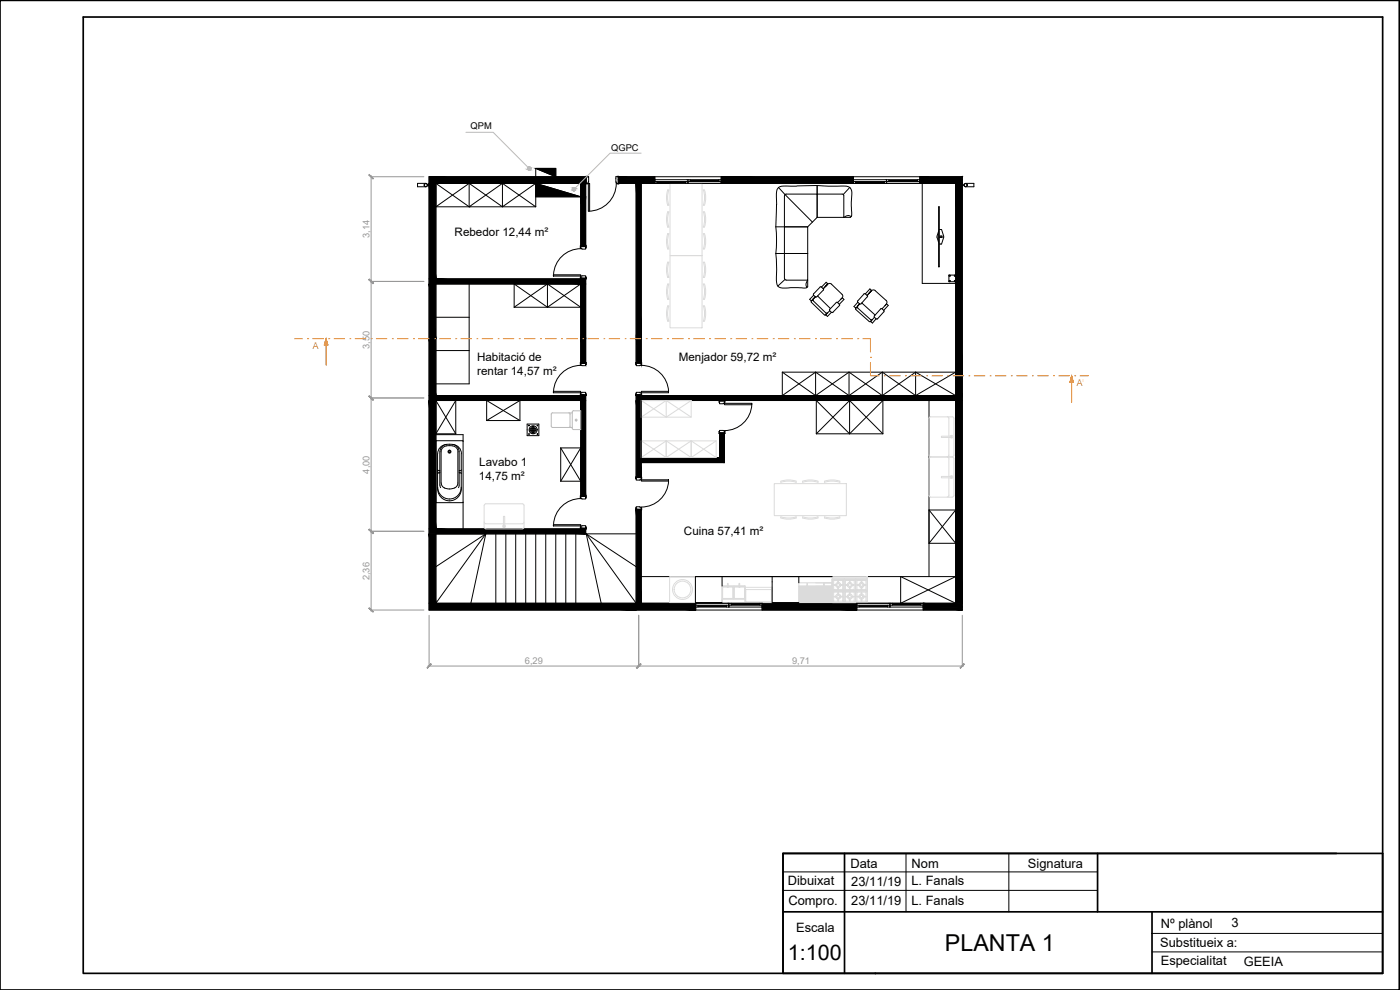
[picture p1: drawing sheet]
<svg xmlns="http://www.w3.org/2000/svg" width="420mm" height="297mm" viewBox="0 0 420 297" stroke-linecap="round" stroke-linejoin="round" font-family="sans-serif">
<path d="M0 .1h419.9v296.9h-419.9zM25 5.1h390v286.9h-390zM253.4 256.1v35.9M329.4 256.1v17.5M401.1 256.1h-166.1v35.9h180v-35.9h-180v35.9M235 273.6h180M345.7 273.6v18.4" fill="none" stroke="#000" stroke-width=".51"/>
<!-- layer: FINA -->
<path d="M271.9 256.1v17.5M302.8 256.1v17.5M235 261.6h94.4M235 267.2h94.4M345.6 280.1h69.4M345.7 285.6h69.3" fill="none" stroke="#000" stroke-width=".3"/>
<path d="M262.5 292h.3M262.7 291.9v.4" fill="none" stroke="#000" stroke-width=".3"/>
<!-- layer: CASA -->
<g fill="#000" stroke="#000" stroke-width=".3">
<path d="M160.8 55l13.5 4h-13.5zM160.8 50.5h6v2.5zM288.8 53v.9h-.9zM192.4 137.3h7.5z"/>
<path d="M128.8 55l2 28.7v-28.7zM128.8 55l2 28.7h-2z"/>
<path d="M174.3 55l1.5 4v-4zM174.3 55l1.5 4h-1.5z"/>
<path d="M174.3 59l1.5 14.8v-14.8zM174.3 59l1.5 14.8h-1.5z"/>
<path d="M128.8 53l47.1 2v-2zM128.8 53l47.1 2h-47.1z"/>
<path d="M190.9 55l1.5 46.6v-46.6zM190.9 55l1.5 46.6h-1.5z"/>
<path d="M185.5 53l11 .9v-.9zM185.5 53l11 .9h-11z"/>
<path d="M185.5 53.9l11 1.1v-1.1zM185.5 53.9l11 1.1h-11z"/>
<path d="M216.5 53l39.6 .9v-.9zM216.5 53l39.6 .9h-39.6z"/>
<path d="M216.5 53.9l39.6 1.1v-1.1zM216.5 53.9l39.6 1.1h-39.6z"/>
<path d="M276.1 53.9l10.7 1.1 1.1-1.1zM276.1 53.9l10.7 1.1h-10.7z"/>
<path d="M276.1 53l11.8 .9 .9-.9zM276.1 53l11.8 .9h-11.8z"/>
<path d="M287.9 53.9l.9 1.1v-1.1zM287.9 53.9l.9 1.1h-2z"/>
<path d="M286.8 55l2 57.8v-57.8zM286.8 55l2 57.8h-2z"/>
<path d="M174.3 73.8l1.5 .2v-.2zM174.3 73.8l1.5 .2h-1.5z"/>
<path d="M128.8 85.2l2 16.4v-16.4zM128.8 85.2l2 16.4h-2z"/>
<path d="M174.3 83.5l1.5 .2v-.2zM174.3 83.5l1.5 .2h-1.5z"/>
<path d="M128.8 83.7l47 1.5v-1.5zM128.8 83.7l47 1.5h-47z"/>
<path d="M174.3 85.2l1.5 16.4v-16.4zM174.3 85.2l1.5 16.4h-1.5z"/>
<path d="M128.8 101.6l2 17.1v-17.1zM128.8 101.6l2 17.1h-2z"/>
<path d="M174.3 118.5l1.5 .2v-.2zM174.3 118.5l1.5 .2h-1.5z"/>
<path d="M128.8 118.7l47 1.5v-1.5zM128.8 118.7l47 1.5h-47z"/>
<path d="M174.3 101.6l1.5 7.2v-7.2zM174.3 101.6l1.5 7.2h-1.5z"/>
<path d="M174.3 108.8l1.5 .2v-.2zM174.3 108.8l1.5 .2h-1.5z"/>
<path d="M190.9 118.5l1.5 .2v-.2zM190.9 118.5l1.5 .2h-1.5z"/>
<path d="M190.9 101.6l1.5 7.4v-7.4zM190.9 101.6l1.5 7.4h-1.5z"/>
<path d="M286.8 112.8l2 5.9v-5.9zM286.8 112.8l2 5.9h-2z"/>
<path d="M190.9 118.7l97.9 1.5v-1.5zM190.9 118.7l97.9 1.5h-97.9z"/>
<path d="M128.8 120.2l2 38.5v-38.5zM128.8 120.2l2 38.5h-2z"/>
<path d="M174.3 120.2l1.5 28.6v-28.6zM174.3 120.2l1.5 28.6h-1.5z"/>
<path d="M190.9 120.2l1.5 22.9v-22.9zM190.9 120.2l1.5 22.9h-1.5z"/>
<path d="M214.9 137.3h2.5zM214.9 137.3h2.5z"/>
<path d="M215.9 129.9l1.5 7.4v-7.4zM215.9 129.9l1.5 7.4h-1.5z"/>
<path d="M192.4 137.3l25 1.5v-1.5zM192.4 137.3l25 1.5h-25z"/>
<path d="M286.8 120.2l2 60.8v-60.8zM286.8 120.2l2 60.8h-2z"/>
<path d="M174.3 148.8l1.5 .2v-.2zM174.3 148.8l1.5 .2h-1.5z"/>
<path d="M174.3 158.5l1.5 .2v-.2zM174.3 158.5l1.5 .2h-1.5z"/>
<path d="M128.8 158.7l47 1.5v-1.5zM128.8 158.7l47 1.5h-47z"/>
<path d="M190.9 152.8l1.5 .2v-.2zM190.9 152.8l1.5 .2h-1.5z"/>
<path d="M190.9 153l1.5 28v-28zM190.9 153l1.5 28h-1.5z"/>
<path d="M190.9 143.1l1.5 .2v-.2zM190.9 143.1l1.5 .2h-1.5z"/>
<path d="M128.8 160.2l2 20.8v-20.8zM128.8 160.2l2 20.8h-2z"/>
<path d="M128.8 181l62.1 2v-2zM128.8 181l62.1 2h-62.1z"/>
<path d="M190.9 181l17.9 1.1v-1.1zM190.9 181l17.9 1.1h-17.9z"/>
<path d="M190.9 182.1l17.9 .9v-.9zM190.9 182.1l17.9 .9h-17.9z"/>
<path d="M228.7 181l28.4 1.1v-1.1zM228.7 181l28.4 1.1h-28.4z"/>
<path d="M228.7 182.1l28.4 .9v-.9zM228.7 182.1l28.4 .9h-28.4z"/>
<path d="M277.1 181l11.7 1.1v-1.1zM277.1 181l11.7 1.1h-11.7z"/>
<path d="M277.1 182.1l11.7 .9v-.9zM277.1 182.1l11.7 .9h-11.7z"/>
</g>
<!-- layer: VISTA -->
<path d="M130.8 55v28.7M175.8 53h-47v130h160v-130h-103.1M130.8 85.2v33.5M130.8 120.2v38.5M130.8 160.2v20.8h60.1M192.4 181h94.4" fill="none" stroke="#000" stroke-width=".3"/>
<!-- layer: CASA -->
<g fill="none" stroke="#000" stroke-width=".3">
<path d="M127.8 55h-2.5v1h2.5M128.3 55.5h.5M128.3 55.6h.5M130.8 55h43.5v4M130.8 55v7M130.8 55l10 7M140.8 55v7M140.8 55l-10 7M140.8 55l10 7M150.8 55v7M150.8 55l-10 7M150.8 55l10 7"/>
<path d="M160.8 50.5h6v2.5zM160.8 50.5v2.5M160.8 55v7M160.8 55l-10 7M160.8 59h13.5M160.8 55l13.5 4M185.7 55h5.2M192.4 55h94.4M196.5 53v.9M216.5 53v.9M256.1 53v.9M276.1 53v.9"/>
<path d="M276.8 55v30h10M286.8 55v63.7M288.8 55.5h.5M288.8 55.6h.5M288.8 53l-2 2M289.8 55h2.5v1h-2.5M130.8 62h30M140.8 62h.1M281.7 62h.2v18h-.2zM281.7 69.4l-.5 1.5 .5 1.8M281.9 70.9h.8v.3h-.8M281.9 68.9h.7l.6 2-.6 2.3h-.7"/>
<path d="M130.8 83.7v1.5M130.8 95.2h10M140.8 85.2v30h-10M154.3 85.2l10 7M154.3 85.2h20M154.3 85.2v7M164.3 85.2v7M164.3 85.2l-10 7M164.3 85.2l10 7h-20M174.3 85.2v23.8M174.3 85.2l-10 7M175.8 83.5v25.5"/>
<path d="M243.5 90.7l3.9 3.8M243.5 90.3v.4M243.6 90.2l-.1 .1M244 90.2h-.4M244.1 89.7v.6l3.7 3.6M244.1 89.7l.6-.6-.7 .7M244.2 88.1v.5M244.7 89.1l-1.2 1.2M244.7 89.1l-.5-.5-1.2 1.2 .5 .5M245.4 88.8l3.8 3.8M246.1 86.1l-1.9 2.1M246.5 86.1l.6 .5"/>
<path d="M246.6 86.1h-.5M247.1 86.6v.5l-2 1.9-.4 .1M247.9 94.5h-.5M247.9 85.8l-.8 .8M247.9 94.4l-.1 .1M247.9 93.9v.5M248.2 85.4l-1.1 1.2M248.2 85.4l-.3 .3M248.2 85.4l.2-.2-.8 .8M248.4 85.3a.78 .78 0 0 1 1.1 0l3.2 3a.78 .78 0 0 1 0 1.1l-.4 .5M248.4 93.9h-.5M248.5 85.2l-.6-.5-1.4 1.4"/>
<path d="M249 93.2l-1.2 1.3M249 93.2l.5 .5M249.5 93.7l-1.2 1.2-.5-.4M250 93.7h-.5M251.4 90.8h-.4l-2 2v.4M251.9 91.7l-2 2M251.9 91.3v.4M252.8 89.4l.5 .5-1.4 1.4-.5-.5 1.2-1.2M256.8 92.4l.1 .5 4 3.6 .4-.1M257.4 92.3l-.6 .1M257.4 92.4l3.9 3.5M257.4 90.7l.6 .5"/>
<path d="M257.4 90.7l-1.1 1.3 .5 .4M258 91.2l-.7 .8 .1 .4M258 91.2l-1.2 1.2M258 91.2l-.7 .7M258.6 90.9h.1M258.7 91l3.9 3.5M259.3 88.2l-1.9 2.1v.4M259.7 88.2h-.4M260.3 89.1l-1.9 2.1h-.4M260.3 88.6v.5M261 87.8l-.7 .9M261.4 87.4l-1.2 1.2-.5-.4"/>
<path d="M261.4 87.4l-.3 .3M261.4 96.4l-.1 .1M261.4 95.9v.5M261.6 87.2l-.5-.5-1.4 1.5M261.8 95.9l-.5 .6M261.9 95.9h-.6M262.4 95.2l.5 .5-1.1 1.2-.5-.4M262.4 95.2l-.6 .7M262.6 87.2l3.3 2.9a.88 .88 0 0 1 0 1.3M262.7 87.2a.78 .78 0 0 0-1.1 0l-.8 .8 .7-.8-.1 .2M263.4 95.6l-.4 .1M264.7 92.7l.5 .4"/>
<path d="M264.7 92.7h-.4l-1.9 2.1v.4M265.2 93.1l.1 .5M265.3 93.5l-1.9 2.2M265.9 91.4l-.3 .3M265.9 91.4l-1.2 1.3M266 91.2l.6 .4-1.4 1.5M286.8 82.5h-2v2h2M130.8 105.2h10M174.3 118.5v.2h-43.5v11.5M175.8 118.5v30.5M190.9 118.5v24.8M192.4 118.7h94.4"/>
<path d="M234.8 111.7h52l-12 7M234.8 111.7v7l10-7M234.8 111.7l10 7M244.8 118.7h.1M244.8 111.7v7M244.8 111.7l10 7M254.8 111.7v7M254.8 111.7l-10 7M254.8 111.7l10 7M264.8 111.7v7M264.8 111.7l10 7M264.8 111.7l-10 7"/>
<path d="M274.8 111.7v7M274.8 111.7l-10 7M274.8 111.7l12 7M130.8 132.4l.1 18.4 8.1-.1M130.8 130.2h6M130.8 130.4h8.2v28.3M130.8 130.2l6-10v10M130.8 132.4h8.2M131.3 136.1v10.7M132 135.5v10.1M133.8 133.4a2.73 2.73 0 0 0-2.4 2.7M134 133.3h.3a3 3 0 0 1 3.4 1.7l.1 10.5-.2 .8"/>
<path d="M134 133.3a2.18 2.18 0 0 0-2 2.2M135.8 133.8l-.3-.1a2.77 2.77 0 0 0-3.1 1.4v9.8M135.9 133.8l1.1 .6 .5 1.2M136 133.4a2.73 2.73 0 0 1 2.5 2.7M136.8 130.2l-6-10h43.5v28.8M137.4 135.6v9.3M138.4 136.1v10.6a3.5 3.5 0 0 1-3.5 3.6 3.5 3.5 0 0 1-3.5-3.6M146 126.2l10-6v6M146 126.2v-6l10 6M146 126.2h10M168.3 134.4l6 10h-6M168.3 134.4h6l-6 10"/>
<path d="M168.3 134.4v10M215.9 129.9v7.4h-23.5M217.4 129.9v8.9h-25M245 130.2h20M245 130.2v-10l10 10M255 130.2l10-10v10M255 120.2v10M255 120.2l-10 10M255 120.2l10 10M278.8 120.2v52.8M286.8 120.2v60.8l-16.5-8v8l16.5-8h-94.4M288.8 120.2h-96.4v23.1"/>
<path d="M131.4 141l.6 .3M131.4 146.2a3.5 3.5 0 0 0 3.5 3.5 3.5 3.5 0 0 0 3.5-3.5M132 141.7l-.6 .4M132 145.5l.2 .8M132.4 144.9a2.56 2.56 0 0 0 3.7 1.6l.9-.5 .4-1.1M137.8 141.7l.1 .2M137.9 141.9l.6 .2M137.9 141.2l-.1 .1M138.5 141l-.6 .2M174.3 158.7h-43.5v1.5h60.1M175.8 158.5v1.7M175.8 158.7h.1"/>
<path d="M190.9 152.8v30.2M192.4 152.8v28.2h-1.5l-15-20.8M278.8 153h8l-8 10h8zM145.8 160.2l-15 20.8M145.8 160.2l-4.5 20.8M145.8 160.2l-15 9.8M148.8 160.2v20.8M151.8 160.2v20.8M154.8 160.2v20.8M157.8 160.2v20.8M160.8 160.2v20.8M163.8 160.2v20.8"/>
<path d="M166.8 160.2v20.8M169.8 160.2v20.8M172.8 160.2v20.8M175.9 160.2l4.5 20.8M175.9 160.2l15 9.8M208.8 182.1v.9M228.7 182.1v.9M257.1 182.1v.9M277.1 182.1v.9"/>
<circle cx="127.8" cy="55.5" r=".45"/>
<circle cx="127.8" cy="55.5" r=".5"/>
<circle cx="289.8" cy="55.5" r=".5"/>
<circle cx="289.8" cy="55.5" r=".45"/>
<circle cx="285" cy="84.3" r=".21"/>
<circle cx="285" cy="82.7" r=".21"/>
<circle cx="286.6" cy="84.3" r=".22"/>
<circle cx="286.6" cy="82.7" r=".21"/>
<circle cx="134.9" cy="135.5" r=".44"/>
<circle cx="134.9" cy="135.5" r=".28"/>
</g>
<!-- layer: PORTES -->
<g fill="none" stroke="#000" stroke-width=".3">
<path d="M174.3 55v19.6l1.5 .1v-.7h-1.5M175.8 53h.9M175.9 55v-2h.8l-.2 2-.7 .2v-.2h.6M175.9 53l-.1-.1 .6 .1M176.5 55h-.7v19.4h.1v-.6h-.1M185 55a8.4 8.4 0 0 1-8.4 8.4M185.1 55h.6v.2h-.6zM185.1 55l-.3-.4v-1.6h.7v2M185.1 53h.6M190.9 55l-.1 54.4 .1-.6M192.4 55v54.6M174.3 73.8v.6"/>
<path d="M174.3 74.6a8.2 8.2 0 0 0-8.2 7.8M176.6 63.4v-8.4h.4v8.4M130.8 83.7h43.5v-.6l-.1 .6M130.8 85.2h43.5M166.1 82.5h8.2v.3h-8.2zM174.3 82.9l1.5-.2v.8h-1.5zM175.8 83.1h.1v.6h-.1zM166.1 117.4h8.2v.4h-8.2zM174.2 118.1l.1 .6zM174.3 117.9l1.5-.2v.8h-1.5zM174.3 109h1.5v.7l-1.5-.1M174.3 109.4l-.1-.6 .1 .8"/>
<path d="M174.3 109.6a8.2 8.2 0 0 0-8.2 7.8M175.8 118.1h.1v.6h-.1zM175.8 108.8h.1v.6h-.1zM190.8 118.1l.1 .6zM190.9 117.7l1.5 .2v.6h-1.5zM192.4 117.4h8.2v.4h-8.2zM192.4 118.1l.2 .6zM192.4 109h-1.5v.7l1.5-.1M192.4 108.8v.6M192.5 109.6a8.2 8.2 0 0 1 8.2 7.8M215.8 120.2h.1v.6h-.1zM215.8 129.5h.1v.6h-.1z"/>
<path d="M215.9 120.4h1.5v.6l-1.5 .1zM217.4 121h8.2v.4h-8.2zM217.4 120.2h.2v.6h-.2zM217.4 129.5h.2v.6h-.2v-.8l-1.5-.2v.8h1.5M225.6 121.4a8.2 8.2 0 0 1-8.2 7.8M166.1 157.4h8.2v.4h-8.2zM174.2 158.1l.1 .6zM174.3 157.9l1.5-.2v.8h-1.5zM174.3 149h1.5v.7l-1.5-.1M174.3 149.4l-.1-.6 .1 .8M174.3 149.6a8.2 8.2 0 0 0-8.2 7.8M175.8 158.1h.1v.6h-.1z"/>
<path d="M175.8 148.8h.1v.6h-.1zM190.8 143.1l.1 .6zM190.8 152.4l.1 .6zM190.9 143.3h1.5v.6l-1.5 .1zM192.4 144h8.2v.3h-8.2zM192.4 143.1l.2 .6zM192.4 152.4l.2 .6-.2-.8-1.5-.2v.8h1.5M200.7 144.3a8.2 8.2 0 0 1-8.2 7.8"/>
</g>
<!-- layer: MOBLES -->
<g fill="none" stroke="#dbdbdb" stroke-width=".3">
<path d="M200.3 57h.4M200.4 57l-.4 1.9 .4 2.7M200.7 57l-.3 1.9 .3 2.7h-.4M201.1 55h9.6v21.7h-9.6zM211.1 57h.3l.4 1.9-.4 2.7M211.1 57l.3 1.9-.3 2.7M200.3 63.6l.4-.1-.3 2 .3 2.6h-.4M200.3 70.1h.4M200.3 74.7h.4M200.3 78.7h.4M200.4 63.6l-.4 1.9 .4 2.6M200.4 70.1l-.4 2 .4 2.6"/>
<path d="M200.4 78.7l-.4 1.9 .4 2.6M200.7 70.1l-.3 2 .3 2.6M200.7 78.7l-.3 1.9 .3 2.6M201.1 76.7h9.6v21.7h-9.6zM211.1 70.1h.3l.4 2-.4 2.6M211.1 63.6h.3l.4 1.9-.2 2-.2 .6h-.3M211.1 74.7h.3M211.1 61.6h.3M211.1 78.7h.3M211.1 70.1l.3 2-.3 2.6M211.1 63.5l.3 2-.3 2.6M211.1 78.7l.3 1.9-.3 2.6"/>
<path d="M211.4 78.7l.4 1.9-.4 2.6M200.3 85.2h.4l-.3 2 .3 2.6h-.4M200.3 91.8h.4M200.3 96.4h.4M200.3 83.3h.4M200.4 85.2l-.4 2 .4 2.6M200.4 91.8l-.4 1.9 .4 2.7M200.7 91.8l-.3 1.9 .3 2.7M211.1 85.2h.3l.4 2-.2 2-.2 .6h-.3M211.1 91.8h.3M211.1 96.4h.3M211.1 83.3h.3"/>
<path d="M211.1 91.8l.3 1.9-.3 2.7M211.1 85.2l.3 2-.3 2.6M211.4 91.8l.4 1.9-.4 2.7M192.4 120.2l7.5 5 7.5-5M192.4 125.2l7.5-5 7.5 5M192.4 132.3l7.5 5v-5l-7.5 5zM192.4 132.3h7.5v5l7.5-5M192.4 137.3h22.5M199.9 132.3l7.5 5v-5M199.9 132.3h7.5v5l7.5-5M199.9 120.2v5M207.4 120.2v5h-15"/>
<path d="M207.4 120.2h-15v5M207.4 132.3l7.5 5v-5M207.4 132.3h7.5M232.4 145.1h21.6v9.6h-21.6zM234.3 144.4v.3M234.3 155.1v.3M234.4 155.1l2.6 .3 2-.3-.1 .3M234.4 144.4l2.6-.4 1.9 .4 .1 .3-2-.4-2.6 .4M234.4 155.4l2.6 .4 1.9-.4M240.9 144.4v.3M240.9 155.1v.3M240.9 155.1l2.6 .3 2-.3v.3"/>
<path d="M240.9 144.4l2.6-.4 2 .4v.3l-2-.4-2.6 .4M240.9 155.4l2.6 .4 2-.4M247.4 144.4l2.7-.4 1.9 .4v.3l-1.9-.4-2.6 .4zM247.4 155.4l.1-.3 2.6 .3 1.9-.3 .1 .3M247.5 155.4l2.6 .4 1.9-.4"/>
</g>
<!-- layer: CUINA -->
<g fill="none" stroke="#dbdbdb" stroke-width=".3">
<path d="M278.8 137.7v10.9l.5 .5M279.3 137.1h6.5l.5 .5M279.3 125.1h6.5l.4 .2 .1 11.3-.5 .4M279.3 137.1h6.5M279.3 137.1l-.5 .5M279.3 125l-.5 .5v11.1l.5 .4M282.5 130.9h3v.4h-3zM284.3 137.1l.5 .5M284.3 125l.5 .5v5.4M284.8 131.3v5.2l-.5 .5M284.8 137.7v5.2M285.2 130.8a.4 .4 0 0 1 .6-.1 .4 .4 0 0 1 0 .6 .4 .4 0 0 1-.6-.1"/>
<path d="M286.3 137.7l-.1 11.2-.4 .2-6.5 .1M145.3 151.7v6.5M145.3 158.2l.5 .5h11M145.3 156.6l.5 .5M145.8 157.2h5.3M151.1 157.6a.4 .4 0 0 0-.1 .6 .4 .4 0 0 0 .6 0 .4 .4 0 0 0-.1-.6M151.1 154.9h.4v3h-.4zM151.5 157.2h5.3M156.8 151.2h-11l-.5 .4M156.8 151.2l.5 .5v6.5l-.5 .5M157.3 156.6l-.5 .5M282.5 142.9h3v.5h-3z"/>
<path d="M284.8 143.4v5.2l-.5 .5M285.2 142.9a.4 .4 0 0 1 .6-.1 .4 .4 0 0 1 0 .6 .4 .4 0 0 1-.6-.1M201 173h7.7v7.8h-7.7zM216.8 175.8h.1M218.3 176.1l.3 .1zM218.3 175.8h-1.6v5v-1h6.9v1v-5h-1.6M218.3 175.9h-1.5v3.8h3.2v-3.8h-1.5M218.5 175.9l-.1 .2M218.5 175.9v-.9h-.2v1.1h.2M218.5 175.8h5.1M218.6 176.1h1.4v3.5h-3.1v-3.5l1.4 .1M221.7 176.1l.3 .1z"/>
<path d="M221.7 176.1h-1.4v3.5h3.1v-3.5l-1.4 .1M221.8 175.8h-5.1v5h6.9h-6.9M221.8 175.9l.1 .2M221.8 175.9v-.9h.2v1.1h-.2M221.8 175.9h-1.5v3.8h3.2v-3.8h-1.5M223.6 176.2h8.1v4.6h-8.1zM223.6 177.5h.2M223.8 176.9h7.7v3.7h-7.7zM231.7 176.2v1.3h-.2M239.7 174.9h10.1v5.9h-10.1zM239.7 175.9l.1 4.9M239.7 175.9l.1 4.8"/>
<path d="M240 175.9l.2 4.8M240.1 175.9l-.1 4.8M240.2 175.9v4.8l.1-4.8M240.5 175.9v4.8zM240.6 175.9v4.8l.1-4.8M241.1 175.9l-.1 4.8zM241.2 175.9v4.8l.1-4.8M241.5 175.9l-.1 4.8zM241.9 175.9v4.8v-4.8M242 175.9v4.8M242.1 175.9l-.1 4.8M242.1 175.9l.3-.1-.2 .1"/>
<path d="M242.1 175.9h.1M242.2 175.8l.1-.8-.1 .8M242.2 175.9v4.8M242.3 175.9l-.1 4.8M242.4 175.9l.1 4.8M242.5 175.9l-.1 4.8h1.2M242.7 175.9v4.8v-4.8M242.8 175.9v4.8M242.9 175.9l-.1 4.8M243 175.9v4.8l.1-4.8M243.2 175.9l.1 4.8M243.3 175.9l-.1 4.8h1.4"/>
<path d="M243.4 175.9v4.8l.1-4.8M243.6 175.9v4.8M243.7 175.9l-.1 4.8M243.8 175.9v4.8l.1-4.8M244.2 175.9v4.8l.1-4.8M244.5 175.9l-.1 4.8zM244.6 175.9v4.8M244.8 175.9h5l-.1 4.8M244.8 174.9h5h-2.5M245 175.9l.1 4.8zM245.2 175.9l.1 4.8zM245.4 175.9l.1 4.8h-.6"/>
<path d="M245.5 175.9l-.1 4.8M245.6 175.9v4.8l.1-4.8M245.8 175.9l.1 4.8M245.9 175.9v4.8M246 175.9v4.8l.1-4.8M246.3 175.9v4.8h-1.4M246.3 175.9l-.1 4.8M246.4 175.9v4.8l.1-4.8M246.6 175.9l.1 4.8M246.7 175.9v4.8M246.8 175.9v4.8l.1-4.8M247.2 175.9l.1 4.8"/>
<path d="M247.3 175.9l-.2-.1 .3 .1M247.3 175.8l-.1-.8h.2v.8M247.3 175.9v4.8M247.3 175.9h.1M247.4 175.9l.1 4.8M247.5 175.9v4.8M247.6 175.9l.1 4.8zM247.8 175.9l.1 4.8h-1.2M247.9 175.9l-.1 4.8M248 175.9l.1 4.8zM248.2 175.9l.1 4.8zM248.5 175.9v4.8v-4.8"/>
<path d="M248.8 175.9l.1 4.8zM249 175.9v4.8l.1-4.8M249.2 175.9v4.8l.1-4.8M249.4 175.9l.1 4.8M249.5 175.9l-.1 4.8M249.8 173h10.5v7.8h-10.5zM249.8 177.3h3.5v3.5h-3.5zM249.8 173.8h3.5v3.5h-3.5zM249.8 174.9v1h-10.1M249.8 177.3l.4 .4M250.2 177.7h2.7v2.7h-2.7zM250.2 178.9h1v.2l-1-.1"/>
<path d="M250.2 174.2h2.7v2.7h-2.7zM250.2 175.4h1v.2l-1-.1M250.8 179.1l.2 .4 .5 .3M250.8 175.6l.2 .5 .5 .2M251.1 179.1l.4 .4M251.1 175.6l.4 .4M251.5 178.2l-.5 .2-.2 .5M251.5 174.7l-.5 .3-.2 .4M251.5 178.5l-.4 .4M251.5 175l-.4 .4M251.5 177.7l-.1 1h.2v-1M251.5 176.9l-.1-1h.2v1"/>
<path d="M251.5 174.2l-.1 1h.2v-1M251.7 178.5l.3 .4M251.7 175l.3 .4M251.7 178.2l.4 .2 .2 .5M251.7 174.7l.4 .3 .2 .4M252 179.1l-.3 .4M252 175.6l-.3 .4M252.3 179.1l-.2 .4-.4 .3M252.3 175.6l-.2 .5-.4 .2M252.9 177.7l.4-.4h-3.5v3.5l.4-.4M252.9 178.9h-1v.2l1-.1M252.9 174.2l.4-.4h-3.5v3.5l.4-.4"/>
<path d="M252.9 175.4h-1v.2l1-.1M252.9 176.9l.4 .4M253.3 177.3h-3.5v3.5h3.5M253.3 173.8h-3.5v3.5h3.5M253.3 177.3h3.5v3.5l.4-.4M253.3 177.3h3.5v3.5h-3.5zM253.3 173.8h3.5v3.5h-3.5zM253.3 177.3h7M253.3 173.8h3.5M253.3 173.8l.4 .4M253.3 177.3l.4 .4M253.7 177.7h2.7v2.7h-2.7z"/>
<path d="M253.7 178.9h1v.2l-1-.1M253.7 174.2h2.7v2.7h-2.7zM253.7 175.4h1v.2l-1-.1M254.3 179.1l.2 .4 .4 .3M254.3 175.6l.2 .5 .4 .2M254.6 179.1l.3 .4M254.6 175.6l.3 .4M254.9 178.2l-.4 .2-.2 .5M254.9 174.7l-.4 .3-.2 .4M254.9 178.5l-.3 .4M254.9 175l-.3 .4M255 177.7l-.1 1h.2v-1"/>
<path d="M255 176.9l-.1-1h.2v1M255 174.2l-.1 1h.2v-1M255.1 178.5l.4 .4M255.1 175l.4 .4M255.1 178.2l.5 .2 .2 .5M255.1 174.7l.5 .3 .2 .4M255.5 179.1l-.4 .4M255.5 175.6l-.4 .4M255.8 179.1l-.2 .4-.5 .3M255.8 175.6l-.2 .5-.5 .2M256.4 177.7l.4-.4h-3.5v3.5l.4-.4M256.4 178.9h-1v.2l1-.1"/>
<path d="M256.4 174.2l.4-.4h-3.5v3.5l.4-.4M256.4 175.4h-1v.2l1-.1M256.4 176.9l.8 .8M256.8 177.3h3.5v3.5h-3.5zM256.8 173.8h3.5v3.5M256.8 173.8h3.5v3.5h-3.5zM256.8 173.8l.4 .4M257.2 178.9h1v.2l-1-.1M257.2 174.2h2.7v2.7h-2.7zM257.2 175.4h1v.2l-1-.1M257.8 179.1l.2 .4 .5 .3M257.8 175.6l.2 .5 .5 .2"/>
<path d="M258.1 179.1l.4 .4M258.1 175.6l.4 .4M258.5 178.2l-.5 .2-.2 .5M258.5 174.7l-.5 .3-.2 .4M258.5 178.5l-.4 .4M258.5 175l-.4 .4M258.5 177.7l-.1 1h.3v-1M258.5 176.9l-.1-1h.3v1M258.5 174.2l-.1 1h.3v-1M258.6 178.5l.4 .4M258.6 175l.4 .4M258.6 178.2l.5 .2 .2 .5"/>
<path d="M258.6 174.7l.5 .3 .2 .4M259 179.1l-.4 .4M259 175.6l-.4 .4M259.3 179.1l-.2 .4-.5 .3M259.3 175.6l-.2 .5-.5 .2M259.9 177.7h-2.7v2.7M259.9 178.9h-1v.2l1-.1M259.9 174.2l.4-.4h-3.5v3.5l.4-.4M259.9 175.4h-1v.2l1-.1M259.9 177.7v2.7M259.9 176.9l.4 .4M260.3 173v.8h-10.5l.4 .4"/>
<path d="M260.3 177.3l-.4 .4M239.8 180.7h2.2M239.8 180.7h9.9M240.9 180.7l-.1-4.8v4.8h1.4M241.7 180.7l-.1-4.8v4.8h1.2M244.1 180.7v-4.8v4.8h.5M244.6 180.7v-4.8h.3v4.8M245.9 180.7h1.2v-4.8l-.1 4.8M247.3 180.7h1.4v-4.8l-.1 4.8M247.5 180.7h2.2M251.5 180.4l-.1-1h.2v1M252.9 180.4l.4 .4"/>
<path d="M253.3 180.8h3.5M255 180.4l-.1-1h.2v1M256.4 180.4l.4 .4M257.2 180.4h2.7M258.5 180.4l-.1-1h.3v1M259.9 180.8h.4M259.9 180.4l.4 .4M260.3 180.4v.4"/>
<circle cx="204.8" cy="176.9" r="2.52"/>
<circle cx="204.8" cy="176.9" r="2.98"/>
</g>
<!-- layer: 0 -->
<g fill="none" stroke="#000" stroke-width=".3">
<path d="M196.5 53.9h20v1.1h-20zM196.5 54.5h20M197.2 54.8h8.6M197.2 54.7h8.6M197.2 54.5v.5M205.8 54.5v.5M206.5 53.9v1.1M207.1 54.1h8.6M207.1 54.2h8.6M207.1 53.9v.6M215.7 53.9v.6M233.6 56.2a4.7 4.7 0 0 0-.6 3.9l-.2 8"/>
<path d="M233.6 56.2l10.2 10.5M235.9 58.2h9.3v7M235.9 58.2l-.4 .5-.1 9.4h7l2.8-2.9M245.2 55.7l-8.9 .1a3.9 3.9 0 0 0-2.7 .4M245.2 55.7l7.2 .1a3 3 0 0 1 3 .9l.3 .9-.2 3.1 .1 3.8a.43 .43 0 0 1-.3 .4 .43 .43 0 0 1-.5-.2h-.5l-1.1 .5h2l.3-.3M245.2 55.7v2.5M252.7 58.2h-7.5v7M252.8 58.2l.4 .5v6.5h-8M255 56.2l-1.9 2.2M256.1 53.9h20v1.1h-20zM256.1 54.5h20M256.8 54.8h8.6"/>
<path d="M256.8 54.7h8.6M256.8 54.5v.5M265.4 54.5v.5M266.1 53.9v1.1M266.8 54.1h8.6M266.8 54.2h8.6M266.8 53.9v.6M275.4 53.9v.6M232.8 76.1l.3 4.8-.1 3.2a1.93 1.93 0 0 0 2.4 2.3h6.3a.48 .48 0 0 0 .4-.3 .48 .48 0 0 0-.2-.6l.5-1.4v1.9l-.3 .3M232.8 68.1l.2 3.3-.2 4.7M232.8 76.1h2.6M232.8 68.1h2.6"/>
<path d="M235.4 68.1h7v8h-7zM242.4 76.1h-7v7.5M242.4 76.1v8h-6.5M235.5 83.5l.4 .5M235.5 83.9l-2.1 1.9M158.2 127.2h3.5v3.5h-3.5zM159 128.8h2M159 129.2h2M159 129h2M159.2 128.6h1.6M159.2 129.4h1.6M159.3 128.4h1.3"/>
<path d="M159.3 129.6h1.3M159.6 128.2h.8M159.6 129.8h.8M159.7 128h.6M159.7 130h.6M216.7 173v2.8M231.7 173v7.8h8M239.7 173v1.9M249.8 173h-41.1v7.8h8M208.8 181h19.9v1.1h-19.9zM208.8 181.6h19.9M209.5 181.9h8.6"/>
<path d="M209.5 181.8h8.6M209.5 181.6v.5M218.1 181.6v.5M218.7 181v1.1M219.5 181.2h8.5M219.5 181.4h8.5M219.5 181.3h8.5M219.5 181v.6M228 181v.6M257.1 181h20v1.1h-20zM257.1 181.6h20M257.8 181.9h8.6"/>
<path d="M257.8 181.8h8.6M257.8 181.6v.5M266.4 181.6v.5M267.1 181v1.1M267.8 181.2h8.6M267.8 181.4h8.6M267.8 181.3h8.6M267.8 181v.6M276.4 181v.6"/>
<circle cx="158.7" cy="127.7" r=".11"/>
<circle cx="158.7" cy="130.2" r=".11"/>
<circle cx="160" cy="129" r="1.21"/>
<circle cx="161.3" cy="127.7" r=".11"/>
<circle cx="161.3" cy="130.2" r=".11"/>
</g>
<!-- layer: SANITARIS -->
<g fill="none" stroke="#bababa" stroke-width=".3">
<path d="M170.7 123.9l.4 .4M171.1 124.3v3.6M171.1 127.9l-.4 .4M171.7 123.9h-5.9l-.4 .4v3.6l.2 .3 6.1 .1M172.1 123.2l-.4 .4 .1 5.1 .3 .2h2.2v-5.6h-2.2"/>
<circle cx="172.9" cy="126" r=".28"/>
</g>
<g fill="none" stroke="#ff7f00" stroke-width=".3">
<path d="M88.5 101.6h2.2M92.3 101.6h.1M93.9 101.6h3.2M97.9 103.5v6.1M97.9 101.6l.5 1.9h-1.1zM98.7 101.6h.1M100.2 101.6h3.2M105 101.6h.1M106.6 101.6h3.2M111.4 101.6h.1M112.9 101.6h3.2M117.7 101.6h.1"/>
<path d="M119.3 101.6h3.2M124.1 101.6h.1M125.6 101.6h3.2M130.4 101.6h.1M132 101.6h3.2M136.8 101.6h.1M138.3 101.6h3.2M143.1 101.6h.1M144.7 101.6h3.2M149.5 101.6h.1M151 101.6h3.2M155.8 101.6h.1"/>
<path d="M157.4 101.6h3.2M162.2 101.6h.1M163.7 101.6h3.2M168.5 101.6h.1M170.1 101.6h3.2M174.9 101.6h.1M176.4 101.6h3.2M181.2 101.6h.1M182.8 101.6h3.2M187.6 101.6h.1M189.1 101.6h3.2M193.9 101.6h.1"/>
<path d="M195.5 101.6h3.2M200.3 101.6h.1M201.8 101.6h3.2M206.6 101.6h.1M208.2 101.6h3.2M213 101.6h.1M214.5 101.6h3.2M219.3 101.6h.1M220.9 101.6h3.2M225.7 101.6h.1M227.2 101.6h3.2M232 101.6h.1"/>
<path d="M233.6 101.6h3.2M238.4 101.6h.1M239.9 101.6h3.2M244.7 101.6h.1M246.3 101.6h3.2M251.1 101.6h.1M252.6 101.6h3.2M257.4 101.6h.1M259 101.6h2.2v4M261.2 107.2h.1M261.2 108.8v4h2.6M265.4 112.8h.1"/>
<path d="M267 112.8h3.2M271.7 112.8h.1M273.3 112.8h3.2M278.1 112.8h.1M279.7 112.8h3.2M284.4 112.8h.1M286 112.8h3.2M290.8 112.8h.1M292.4 112.8h3.2M297.1 112.8h.1M298.7 112.8h3.2M303.5 112.8h.1"/>
<path d="M305.1 112.8h3.2M309.8 112.8h.1M311.4 112.8h3.2M316.2 112.8h.1M317.8 112.8h3.2M321.6 114.7v6.1M321.6 112.8l.5 1.9h-1zM322.5 112.8h.1M324.1 112.8h2.6"/>
</g>
<!-- layer: COTES -->
<path d="M111.4 52.6v130.8M111.4 53h15.8M111.4 84.4h15.8M111.4 119.4h15.8M111.4 159.4h15.8M111.4 183h15.8M128.4 199.8h160.8M128.8 184.6v15.2M191.7 184.6v15.2M288.8 184.6v15.2" fill="none" stroke="#989898" stroke-width=".3"/>
<!-- layer: 0 -->
<g fill="#989898" stroke="#989898" stroke-width=".3">
<path d="M110.7 182.5l1.4 1-1.3-1.1zM110.7 182.5l1.4 1-.2 .2z"/>
<path d="M110.7 158.9l1.2 1.2 .2-.1zM110.7 158.9l.1-.1 1.3 1.2z"/>
<path d="M110.8 158.8l-.1 .1 1.4 1.1zM110.7 158.9l1.4 1.1-.2 .1z"/>
<path d="M110.7 118.9l1.2 1.2 .2-.1zM110.7 118.9l.1-.1 1.3 1.2z"/>
<path d="M110.8 118.8l-.1 .1 1.4 1.1zM110.7 118.9l1.4 1.1-.2 .1z"/>
<path d="M110.7 83.9l1.2 1.2 .2-.2zM110.7 83.9l.1-.1 1.3 1.1z"/>
<path d="M110.8 83.8l-.1 .1 1.4 1zM110.7 83.9l1.4 1-.2 .2z"/>
<path d="M110.7 52.5l1.2 1.2 .2-.1zM110.7 52.5l.1-.1 1.3 1.2z"/>
<path d="M129.3 199.2l-1 1.3 1.2-1.2zM129.3 199.2l-1 1.3-.2-.2z"/>
<path d="M191 200.3l.1 .2 1.1-1.3zM192.2 199.2l.2 .1-1.3 1.2z"/>
<path d="M192.2 199.2l-1.1 1.3 1.3-1.2zM191 200.3l1.2-1.1-1.1 1.3z"/>
<path d="M288.1 200.3l.1 .2 1.1-1.3zM289.3 199.2l.1 .1-1.2 1.2z"/>
</g>
<g fill="#ff7f00" stroke="#ff7f00" stroke-width=".3">
<path d="M97.9 101.6l.5 1.9h-1.1z"/>
<path d="M321.6 112.8l.5 1.9h-1z"/>
</g>
<!-- layer: Fletxes -->
<g fill="none" stroke="#bababa" stroke-width=".3">
<path d="M139.8 39.7h8.2l10.8 10.9M192.4 46h-9.3l-10.8 10.8"/>
<circle cx="158.9" cy="50.6" r=".45"/>
<circle cx="172.2" cy="56.8" r=".47"/>
</g>
<g fill="#bababa" stroke="#bababa" stroke-width=".3">
<path d="M158.8 50.1h.2zM158.7 50.1h.3z"/>
<path d="M158.7 50.1l.3 .1zM158.6 50.2h.4z"/>
<path d="M158.6 50.2h.5zM158.6 50.2h.5z"/>
<path d="M158.6 50.2l.6 .1zM158.6 50.2l.6 .1z"/>
<path d="M158.5 50.3h.7zM158.5 50.3h.7z"/>
<path d="M158.5 50.3l.8 .1zM158.5 50.3l.8 .1z"/>
<path d="M158.4 50.4l.9 .1zM158.4 50.4l.9 .1z"/>
<path d="M158.4 50.5l.9 .1zM158.4 50.5l.9 .1z"/>
<path d="M158.4 50.6l.9 .1zM158.4 50.6l.9 .1z"/>
<path d="M158.4 50.7h.9zM158.4 50.7h.9z"/>
<path d="M158.4 50.7h.9zM158.4 50.7l.8 .1z"/>
<path d="M158.5 50.8h.7zM158.5 50.8l.7 .1z"/>
<path d="M158.5 50.9h.7zM158.5 50.9l.6 .1z"/>
<path d="M158.6 51h.5zM158.6 51h.4z"/>
<path d="M158.6 51h.4zM158.6 51h.4z"/>
<path d="M158.7 51h.3zM158.7 51h.2z"/>
<path d="M172.2 56.3l.2 .1zM172.1 56.4h.3z"/>
<path d="M172.1 56.4h.4zM172 56.4h.5z"/>
<path d="M172 56.4l.5 .1zM172 56.4l.5 .1z"/>
<path d="M172 56.5h.6zM172 56.5h.6z"/>
<path d="M171.9 56.5h.7zM171.9 56.5h.7z"/>
<path d="M171.9 56.5l.8 .1zM171.9 56.5l.8 .1z"/>
<path d="M171.8 56.6l.9 .1zM171.8 56.6l.9 .1z"/>
<path d="M171.8 56.7l.9 .1zM171.8 56.7l.9 .1z"/>
<path d="M171.8 56.8h.9zM171.8 56.8l.9 .1z"/>
<path d="M171.8 56.9l.9 .1zM171.8 56.9l.9 .1z"/>
<path d="M171.8 57h.9zM171.8 57l.8 .1z"/>
<path d="M171.9 57.1h.7zM171.9 57.1h.7z"/>
<path d="M171.9 57.1h.7zM171.9 57.1l.6 .1z"/>
<path d="M172 57.2h.5zM172 57.2h.5z"/>
<path d="M172 57.2h.5zM172 57.2l.4 .1z"/>
<path d="M172.1 57.3h.3zM172.1 57.3h.2z"/>
</g>
<text font-size="7" x="283.6" y="285.4">PLANTA 1</text>
<text font-size="6.4" x="236.5" y="287.9">1:100</text>
<g font-size="3.9">
<text x="255.2" y="260.3">Data</text>
<text x="273.6" y="260.3">Nom</text>
<text x="308.5" y="260.3">Signatura</text>
<text x="236.4" y="265.7">Dibuixat</text>
<text x="255.5" y="265.8">23/11/19</text>
<text x="273.5" y="265.5">L. Fanals</text>
<text x="236.6" y="271.5">Compro.</text>
<text x="255.5" y="271.6">23/11/19</text>
<text x="273.5" y="271.7">L. Fanals</text>
<text x="238.9" y="279.6">Escala</text>
<text x="348.4" y="278.3">Nº plànol</text>
<text x="369.6" y="278.2">3</text>
<text x="348.2" y="284.1">Substitueix a:</text>
<text x="348.4" y="289.7">Especialitat</text>
<text x="373.3" y="289.9">GEEIA</text>
</g>
<g font-size="3.5">
<text x="136.4" y="70.9">Rebedor 12,44 m²</text>
<text x="143.2" y="108.3">Habitació de</text>
<text x="143.2" y="112.5">rentar 14,57 m²</text>
<text x="203.7" y="108.2">Menjador 59,72 m²</text>
<text x="143.8" y="139.9">Lavabo 1</text>
<text x="143.7" y="144">14,75 m²</text>
<text x="205.3" y="160.6">Cuina 57,41 m²</text>
</g>
<g font-size="2.8">
<text x="141.2" y="38.6">QPM</text>
<text x="183.4" y="45.2">QGPC</text>
</g>
<g font-size="2.8" fill="#989898">
<text x="110.9" y="71.4" transform="rotate(-90 110.9 71.4)">3,14</text>
<text x="110.9" y="104.6" transform="rotate(-90 110.9 104.6)">3,50</text>
<text x="110.9" y="142.1" transform="rotate(-90 110.9 142.1)">4,00</text>
<text x="110.9" y="174.1" transform="rotate(-90 110.9 174.1)">2,36</text>
<text x="157.5" y="199.3">6,29</text>
<text x="237.7" y="199.3">9,71</text>
</g>
<g font-size="2.8" fill="#ff7f00">
<text x="93.9" y="104.8">A</text>
<text x="323.1" y="115.9">A'</text>
</g>
</svg>
